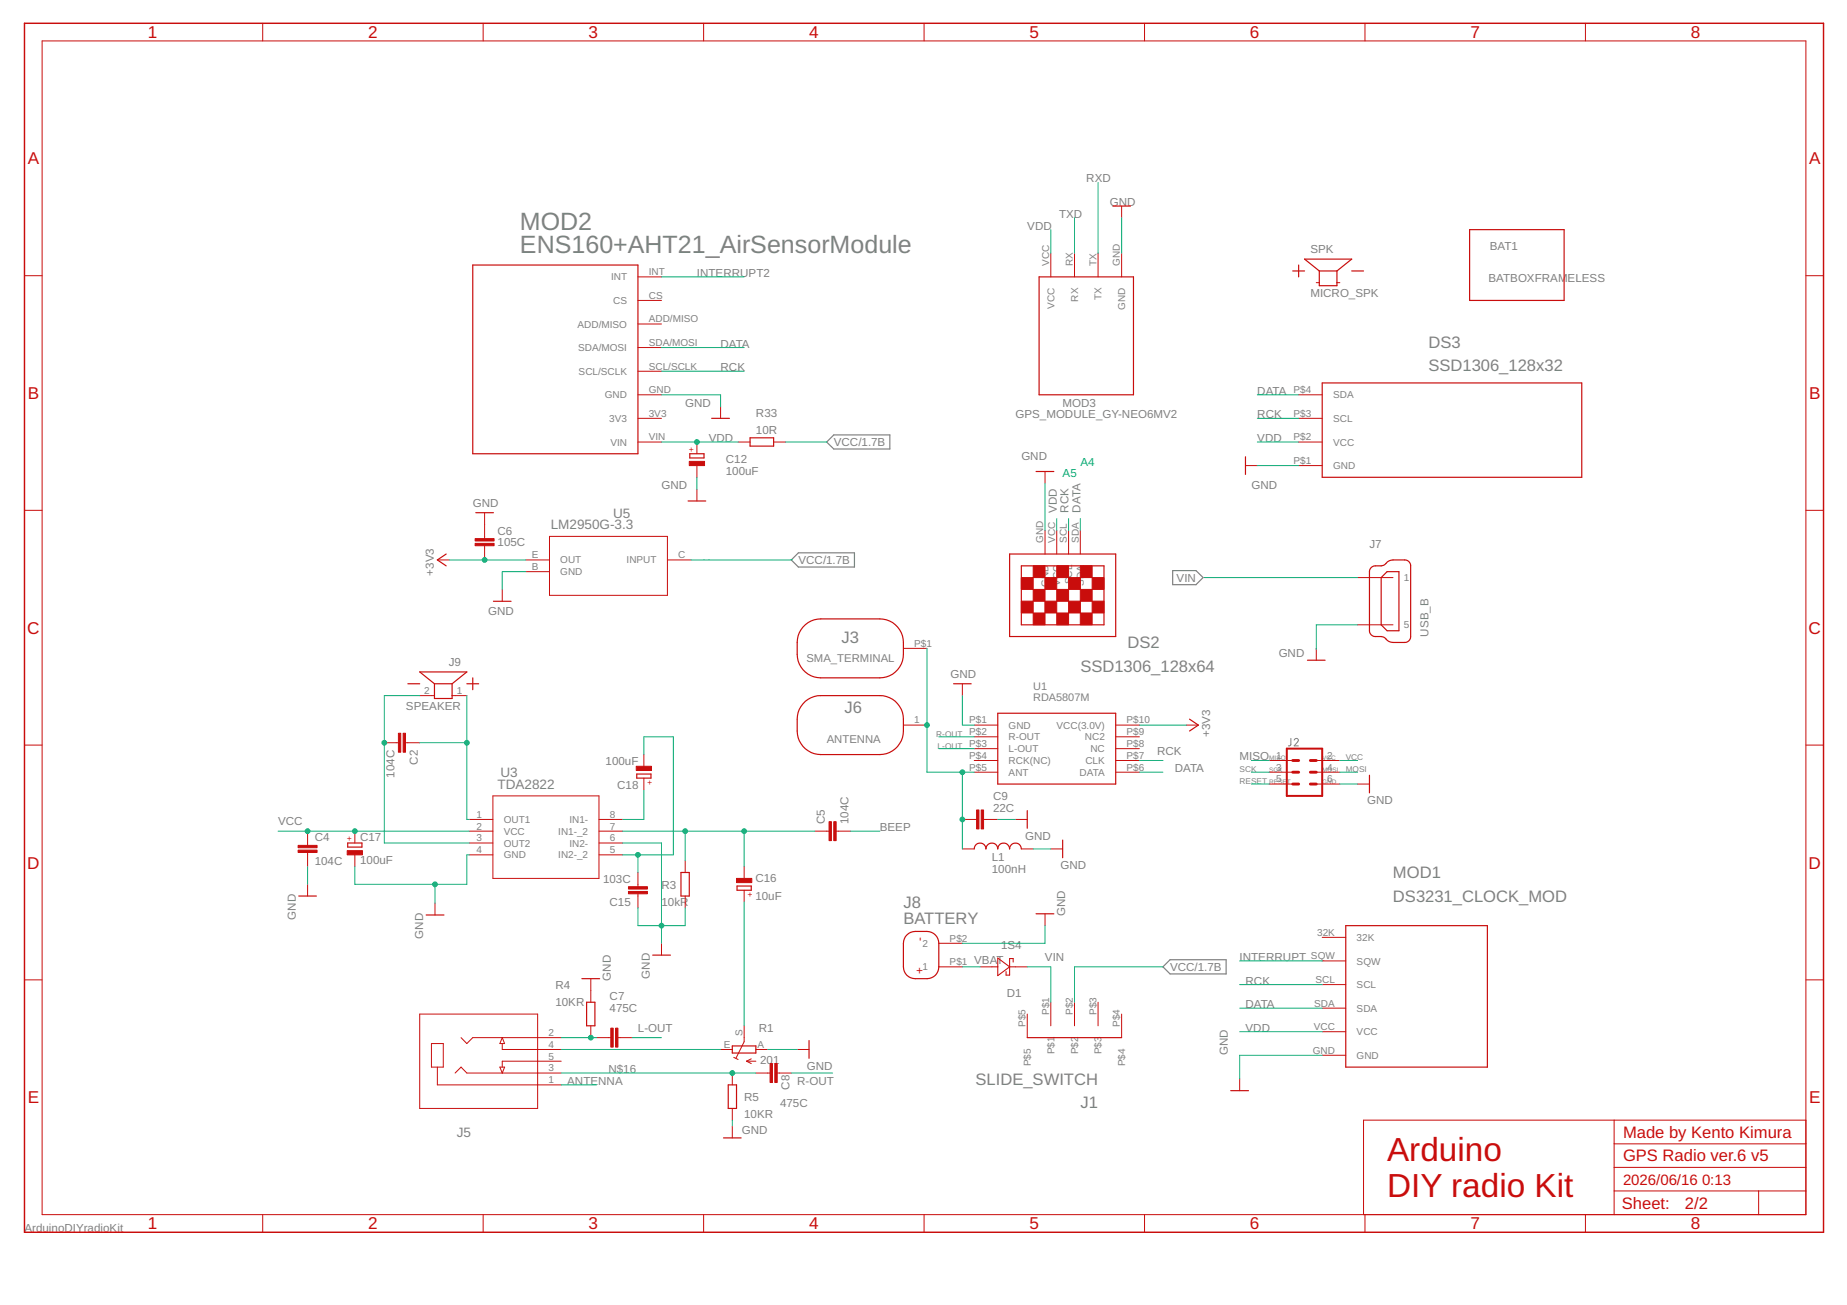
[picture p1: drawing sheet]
<svg xmlns="http://www.w3.org/2000/svg" width="297mm" height="210mm" viewBox="0 0 297 210" stroke-linecap="round" stroke-linejoin="round" font-family="sans-serif">
<path d="M207.6 118.8v1l-.4 .2M208.1 119a.33 .33 0 0 1 .5-.2 .33 .33 0 0 1 .1 .5l-.6 .7h.7" fill="none" stroke="#808080" stroke-width=".16"/>
<path d="M134.1 70h9v2.2h-9l-1.2-1.1zM127.3 90.1l1.1-1.2h9v2.3h-9zM188.6 91.8h3.7l1.2 1.1-1.2 1.1h-3.7zM187 155.5l1.2-1.1h9v2.3h-9z" fill="none" stroke="#808080" stroke-width=".19"/>
<g fill="none" stroke="#c90d0c" stroke-width=".16">
<path d="M6.8 6.6h283.6v188.8h-283.6zM42.2 3.7v2.9M77.7 3.7v2.9M113.2 3.7v2.9M148.6 3.7v2.9M184.1 3.7v2.9M219.5 3.7v2.9M255 3.7v2.9M180.4 33.1v1.9M3.9 44.3h2.9M102.6 44.5h3.8M102.6 48.3h3.8"/>
<path d="M102.6 52.1h3.8M102.6 55.9h3.8M102.6 59.7h3.8M169 40.7v3.8M172.8 40.7v3.8M176.6 40.7v3.8M180.4 40.7v3.8M211.7 45.5h.5M215 45.5h.5M290.4 44.3h2.9M102.6 71.1h3.8M102.6 67.3h3.8"/>
<path d="M102.6 63.5h3.8M112.1 71.1v1.9M112.1 74.9v1.9M112.1 78.7v1.9M115.9 65.4v1.9M118.7 71.1h1.9M124.4 71.1h1.9M168.1 75.8v1.9M200.3 74.9h1.9M208.9 74.9h3.7M208.9 71.1h3.7M208.9 67.3h3.7"/>
<path d="M208.9 63.5h3.7M3.9 82.1h2.9M70.3 90.1h1.9M77.9 82.5v4.2M77.9 87.8v2.3M80.8 94.8v1.9M84.6 90.1h3.8M84.6 91.9h3.8M88.4 86.3h18.9v9.5h-18.9zM107.3 90.1h3.8M168.1 85.3v3.8M169.9 85.3v3.8"/>
<path d="M171.9 85.3v3.8M173.7 85.3v3.8M218.3 92.9h5.7M290.4 82.1h2.9M3.9 119.8h2.9M61.8 119.5h2.3M65.2 119.5h2.3M67.5 111.9h2.4M72.7 111.9h2.4M145.3 116.6h3.8M145.3 104.3h3.8M154.8 110v1.9"/>
<path d="M156.7 116.6h3.8M156.7 118.5h3.8M179.4 116.6h3.8M179.4 118.5h3.8M190.8 116.6h1.9M211.7 104.3v1.9M218.3 100.5h5.7M290.4 119.8h2.9M49.5 133.7v2.3M49.5 137.1v2.3M57.1 133.7v1.9M57.1 137.5v1.9"/>
<path d="M75.5 131.8h3.8M75.5 133.7h3.8M75.5 135.6h3.8M75.5 137.5h3.8M79.3 128h17v13.3h-17zM96.3 131.8h3.8M96.3 133.7h3.8M96.3 135.6h3.8M96.3 137.5h3.8M103.5 121.4v1.9M103.5 125.2v1.9M110.2 138.5v1.8"/>
<path d="M119.7 139.4v1.9M131.1 133.7h2.2M134.5 133.7h2.3M154.8 131.8h2.3M154.8 136.5h1.9M156.7 122.3h3.8M156.7 124.2h3.8M156.7 120.4h3.8M158.2 131.8h2.3M163.3 131.8h1.9M164.3 136.5h1.9M169 136.5h1.9"/>
<path d="M179.4 122.3h3.8M179.4 124.2h3.8M179.4 120.4h3.8M204.1 122.3h3.8M204.1 124.2h3.8M204.1 126.1h3.8M211.7 122.3h3.8M211.7 124.2h3.8M211.7 126.1h3.8M218.3 126.1h1.9M3.9 157.6h2.9M49.5 142.2v1.9"/>
<path d="M70 145.3v1.9M95 157.4v3.8M102.6 140.3v2.3M102.6 143.8v2.2M106.4 151.7v1.9M110.2 144.1v1.9M119.7 143.2v1.9M151 155.5h3.8M151 151.7h3.8M157.6 155.5h1.9M163.3 155.5h1.9M168.1 147v1.9"/>
<path d="M212.6 150.8h3.8M212.6 154.6h3.8M212.6 158.4h3.8M290.4 157.6h2.9M67.5 163.1h19v15.2h-19zM69.4 167.9h1.9v3.7h-1.9zM70.3 171.6v2.9h20M73.2 172.6l.9-1 1 1h15.2M74.1 166.9l1 1 .9-1h14.3M80.4 171.6h.8l-.4 1zM80.8 167.9v.9h9.5M80.8 166.9l.4 1h-.8z"/>
<path d="M90.3 170.7h-9.5v.9M95 165v1.9M95.9 166.9h2.3M99.4 166.9h2.2M115.9 168.8h1.9M117.8 172.6v1.9M117.8 178.3v1.9M118 170.1l.7 .3M119.7 165v2.6l-1.3 2.6M120.1 170.7h1.5M120.1 170.7l.7 .4M120.8 170.3l-.7 .4"/>
<path d="M121.6 168.8h1.9M121.6 172.6h2.2M125 172.6h2.3M128.2 168.8h1.9M165.2 163.1v3.8M169 161.2v3.8M172.8 161.2v3.8M176.6 161.2v3.8M180.4 163.1v3.8M199.4 173.5v1.9M212.6 162.2h3.8M212.6 165.9h3.8"/>
<path d="M212.6 169.7h3.8M42.2 195.4v2.8M77.7 195.4v2.8M113.2 195.4v2.8M117.8 181.1v1.9M148.6 195.4v2.8M184.1 195.4v2.8M219.5 195.4v2.8M255 195.4v2.8M259.6 191.6h30.8M259.6 180.2v15.2M259.6 187.8h30.8"/>
<path d="M259.6 184h30.8M282.8 191.6v3.8M290.4 180.2h-71.1v15.2"/>
</g>
<path d="M3.9 3.7h289.4v194.5h-289.4z" fill="none" stroke="#c90d0c" stroke-width=".23"/>
<path d="M207.9 126.1h1M207.9 124.2h1M207.9 122.3h1M210.7 126.1h1M210.7 124.2h1M210.7 122.3h1" fill="none" stroke="#c90d0c" stroke-width=".47"/>
<path d="M206.9 120.4h5.7v7.6h-5.7z" fill="none" stroke="#c90d0c" stroke-width=".32"/>
<g fill="none" stroke="#c90d0c" stroke-width=".19">
<path d="M179 33.1h2.8M236.3 36.9h15.2v11.4h-15.2zM76 42.6h26.6v30.4h-26.6zM167.1 44.5h15.2v19h-15.2zM207.9 43.6h1.9M208.9 42.6v1.9M212.2 43.6v2.4h2.8v-2.4M212.2 43.6h2.8M212.2 43.6l-2.4-1.9h7.6l-2.4 1.9M217.4 43.6h1.9M110.9 73h2.3v.7h-2.3zM114.4 67.3h2.9"/>
<path d="M120.6 70.4h3.8v1.4h-3.8zM166.6 75.8h2.9M200.3 73.5v2.8M212.6 61.6h41.8v15.2h-41.8zM71.8 89.1l-1.5 1 1.5 .9M76.5 82.5h2.9M79.4 96.7h2.8M110.7 80.6h2.8M162.4 89.1h17v13.3h-17zM164.3 91h13.2v9.5h-13.2zM220.5 91.3l.7-.3a2 2 0 0 0 1.5-.2l.2-.2a1.42 1.42 0 0 1 1.1-.5h1.9a.94 .94 0 0 1 1 .9v11.4a.94 .94 0 0 1-1 .9h-1.9a2.13 2.13 0 0 1-1.5-.8l-1.3-.1a.94 .94 0 0 1-1-.9v-9.6zM223.1 91.9h1.9v9.6h-1.9l-1-1v-7.6z"/>
<path d="M65.6 110h1.9M69.9 110h2.8M69.9 110v2.4h2.8v-2.4M69.9 110l-2.4-1.9h7.6l-2.4 1.9M75.1 110h1.9M76 109v1.9M129.1 100.9a3.7 3.7 0 0 1 2.9-1.4h9.5a3.8 3.8 0 0 1 3.8 3.8 6 6 0 0 1-.6 4 3.7 3.7 0 0 1-3.2 1.7h-9.5a3.8 3.8 0 0 1-3.8-3.8 6 6 0 0 1 .6-3.9zM129.5 112.8a3.9 3.9 0 0 1 2.5-.9h9.5a3.8 3.8 0 0 1 3.8 3.8 5.9 5.9 0 0 1-.6 3.9 3.8 3.8 0 0 1-3.2 1.8h-9.5a3.8 3.8 0 0 1-3.8-3.8 5.9 5.9 0 0 1 .6-4zM153.4 110h2.8M160.5 114.7h18.9v11.4h-18.9zM191.3 115.7l1.4 .9-1.4 1M210.3 106.2h2.8"/>
<path d="M55.9 135.6h2.3v.6h-2.3zM102.4 124.5h2.3v.7h-2.3zM156.7 136.5a.94 .94 0 0 1 .9-.9 .94 .94 0 0 1 1 .9 .95 .95 0 0 1 .9-.9 .95 .95 0 0 1 1 .9 .95 .95 0 0 1 .9-.9 .95 .95 0 0 1 1 .9 .94 .94 0 0 1 .9-.9 .94 .94 0 0 1 1 .9M165.2 130.4v2.8M170.9 135.1v2.9M220.2 124.7v2.8M48 144.1h2.9M68.5 147.2h2.9M93.6 157.4h2.8M105 153.6h2.8M109.5 140.3h1.3v3.8h-1.3zM118.5 142.5h2.3v.7h-2.3z"/>
<path d="M145.8 150.4a1.86 1.86 0 0 1 1.4-.6h1.9a1.92 1.92 0 0 1 1.9 1.9v3.8a1.88 1.88 0 0 1-1.9 1.9h-1.9a1.88 1.88 0 0 1-1.9-1.9v-3.8a1.96 1.96 0 0 1 .5-1.3zM166.6 147h2.9M216.4 148.9h22.8v22.7h-22.8zM94.3 161.2h1.4v3.8h-1.4zM117.1 174.5h1.3v3.8h-1.3zM117.8 168.2h3.8v1.2h-3.8zM130.1 167.4v2.8M165.2 166.9h15.2M197.9 175.4h2.9M116.4 183h2.8"/>
</g>
<g fill="#c90d0c" stroke="#c90d0c" stroke-width=".16">
<path d="M76.4 87.4h3.1v.4h-3.1z"/>
<path d="M76.4 86.6h3.1v.4h-3.1z"/>
<path d="M171.9 96.7h1.9v1.9h-1.9z"/>
<path d="M173.7 94.8h1.9v1.9h-1.9z"/>
<path d="M175.6 92.9h1.9v1.9h-1.9z"/>
<path d="M169.9 98.6h2v1.9h-2z"/>
<path d="M171.9 92.9h1.9v1.9h-1.9z"/>
<path d="M168 92.9h1.9v1.9h-1.9z"/>
<path d="M164.3 92.9h1.9v1.9h-1.9z"/>
<path d="M166.2 94.8h1.9v1.9h-1.9z"/>
<path d="M169.9 94.8h2v1.9h-2z"/>
<path d="M164.3 96.7h1.9v1.9h-1.9z"/>
<path d="M168 96.7h1.9v1.9h-1.9z"/>
<path d="M175.6 96.7h1.9v1.9h-1.9z"/>
<path d="M166.2 98.6h1.9v1.9h-1.9z"/>
<path d="M173.7 98.6h1.9v1.9h-1.9z"/>
<path d="M166.2 91h1.9v1.9h-1.9z"/>
<path d="M169.9 91h2v1.9h-2z"/>
<path d="M173.7 91h1.9v1.9h-1.9z"/>
<path d="M99 165.4h.4v3h-.4z"/>
<path d="M98.2 165.4h.4v3h-.4z"/>
<path d="M124.6 171.1h.4v3h-.4z"/>
<path d="M123.8 171.1h.4v3h-.4z"/>
<path d="M64.1 117.9h.4v3.1h-.4z"/>
<path d="M64.8 117.9h.4v3.1h-.4z"/>
<path d="M55.8 136.8h2.5v.7h-2.5z"/>
<path d="M102.3 123.3h2.5v.6h-2.5z"/>
<path d="M101.1 142.6h3v.4h-3z"/>
<path d="M101.1 143.4h3v.4h-3z"/>
<path d="M118.4 141.3h2.5v.7h-2.5z"/>
<path d="M157.8 130.3h.4v3h-.4z"/>
<path d="M157.1 130.3h.3v3h-.3z"/>
<path d="M47.9 136.7h3.1v.4h-3.1z"/>
<path d="M47.9 136h3.1v.4h-3.1z"/>
<path d="M134.1 132.2h.4v3h-.4z"/>
<path d="M133.3 132.2h.4v3h-.4z"/>
<path d="M110.8 74.2h2.5v.7h-2.5z"/>
</g>
<path d="M159.5 155.5h1M160.5 154.1l1.9 1.4-1.9 1.4zM162.4 155.5h.9M162.9 154.7v-.5h-.5v2.6h-.6v-.5" fill="none" stroke="#c90d0c" stroke-width=".17"/>
<g fill="none" stroke="#0dab76" stroke-width=".16">
<path d="M169 36.9v3.8M172.8 35v5.7M176.6 29.4v11.3M180.4 35v5.7M106.4 55.9h13.3M106.4 59.7h13.3M106.4 44.5h13.3M106.4 63.5h9.5v1.9M106.4 71.1h12.3M112.1 76.8v1.9M126.3 71.1h6.6M168.1 77.7v7.6"/>
<path d="M202.2 63.5h6.7M202.2 74.9h6.7M202.2 71.1h6.7M202.2 67.3h6.7M72.2 90.1h12.4M84.6 91.9h-3.8v2.9M111.1 90.1h16.3M169.9 83.4v1.9M171.9 83.4v1.9M173.7 83.4v1.9M193.7 92.9h24.6M67.5 111.9h-5.7v23.7h13.7"/>
<path d="M67.5 119.5h7.6M75.1 111.9v19.9h.4M149.1 104.3v19.9h7.6M151 118.5h5.7M154.8 111.9v4.7h1.9M183.2 116.6h7.6M218.3 100.5h-6.6v4M44.7 133.7h30.8M49.5 139.4v2.8M75.5 137.5h-.4v4.7h-18v-2.8M100.1 135.6h6.3v16.1M100.1 133.7h31"/>
<path d="M102.6 137.5v2.8M103.5 127.1v4.7h-3.4M103.5 121.4v-2.9h4.8v19h-8.2M110.2 133.7v4.8M119.7 133.7v5.7M136.8 133.7h4.7M151 120.4h5.7M154.8 124.2v12.3M160.5 131.8h2.8M166.2 136.5h2.8M183.2 124.2h3.8M183.2 122.3h3.8"/>
<path d="M201.3 124.2h2.8M201.3 122.3h2.8M201.3 126.1h2.8M215.5 124.2h2.8M215.5 122.3h2.8M215.5 126.1h2.8M70 142.2v3.1M102.6 146v2.9h7.6v-2.9M119.7 145.1v19.9M154.8 155.5h2.8M165.2 155.5h3.8v5.7M168.1 148.9v2.8h-13.3"/>
<path d="M187 155.5h-14.2v5.7M199.4 158.4h13.2M199.4 154.6h13.2M90.3 168.8h25.6M90.3 166.9h5.6M90.3 172.6h31.3M90.3 174.5h5.6M101.6 166.9h4.8M123.5 168.8h4.7M127.3 172.6h6.6M199.4 162.2h13.2M199.4 165.9h13.2"/>
<path d="M212.6 169.7h-13.2v3.8M117.8 180.2v.9"/>
</g>
<g fill="#0dab76" stroke="#0dab76" stroke-width=".16">
<circle cx="106.4" cy="148.9" r=".38"/>
<circle cx="70" cy="142.2" r=".38"/>
<circle cx="57.1" cy="133.7" r=".38"/>
<circle cx="49.5" cy="133.7" r=".38"/>
<circle cx="154.8" cy="131.8" r=".38"/>
<circle cx="154.8" cy="124.2" r=".38"/>
<circle cx="149.1" cy="116.6" r=".38"/>
<circle cx="117.8" cy="172.6" r=".38"/>
<circle cx="95" cy="166.9" r=".38"/>
<circle cx="75.1" cy="119.5" r=".38"/>
<circle cx="102.6" cy="137.5" r=".38"/>
<circle cx="110.2" cy="133.7" r=".38"/>
<circle cx="119.7" cy="133.7" r=".38"/>
<circle cx="77.9" cy="90.1" r=".38"/>
<circle cx="61.8" cy="119.5" r=".38"/>
<circle cx="112.1" cy="71.1" r=".38"/>
</g>
<g font-size="5.4" fill="#c90d0c">
<text x="223.1" y="186.8">Arduino</text>
<text x="223.1" y="192.5">DIY radio Kit</text>
</g>
<g font-size="4" fill="#808080">
<text x="83.6" y="40.7">ENS160+AHT21_AirSensorModule</text>
<text x="83.6" y="36.9">MOD2</text>
</g>
<g font-size="2.8" fill="#c90d0c">
<text x="23.7" y="6.1">1</text>
<text x="59.2" y="6.1">2</text>
<text x="94.7" y="6.1">3</text>
<text x="130.1" y="6.1">4</text>
<text x="165.6" y="6.1">5</text>
<text x="201" y="6.1">6</text>
<text x="236.5" y="6.1">7</text>
<text x="271.9" y="6.1">8</text>
<text x="4.4" y="26.4">A</text>
<text x="290.9" y="26.4">A</text>
<text x="4.4" y="64.2">B</text>
<text x="290.9" y="64.2">B</text>
<text x="4.4" y="101.9">C</text>
<text x="290.9" y="101.9">C</text>
<text x="4.4" y="139.7">D</text>
<text x="290.9" y="139.7">D</text>
<text x="4.4" y="177.5">E</text>
<text x="290.9" y="177.5">E</text>
<text x="23.7" y="197.8">1</text>
<text x="59.2" y="197.8">2</text>
<text x="94.7" y="197.8">3</text>
<text x="130.1" y="197.8">4</text>
<text x="165.6" y="197.8">5</text>
<text x="201" y="197.8">6</text>
<text x="236.5" y="197.8">7</text>
<text x="271.9" y="197.8">8</text>
</g>
<g font-size="2.7" fill="#808080">
<text x="229.7" y="59.7">SSD1306_128x32</text>
<text x="229.7" y="55.9">DS3</text>
<text x="135.4" y="103.3">J3</text>
<text x="181.3" y="104.3">DS2</text>
<text x="173.7" y="108.1">SSD1306_128x64</text>
<text x="135.8" y="114.7">J6</text>
<text x="224" y="141.3">MOD1</text>
<text x="145.3" y="146">J8</text>
<text x="145.3" y="148.7">BATTERY</text>
<text x="224" y="145.1">DS3231_CLOCK_MOD</text>
<text x="156.9" y="174.5">SLIDE_SWITCH</text>
<text x="173.8" y="178.3">J1</text>
</g>
<g font-size="2.7" fill="#c90d0c">
<text x="261" y="183">Made by Kento Kimura</text>
<text x="261" y="186.8">GPS Radio ver.6 v5</text>
<text x="260.8" y="194.5">Sheet:</text>
<text x="271" y="194.4">2/2</text>
</g>
<g font-size="2.4" fill="#c90d0c">
<text x="261" y="190.6">2026/06/16</text>
<text x="273.7" y="190.6">0:13</text>
</g>
<g font-size="2.2" fill="#808080">
<text x="98.6" y="83.2">U5</text>
<text x="88.6" y="85.1">LM2950G-3.3</text>
<text x="80.5" y="125">U3</text>
<text x="80" y="126.9">TDA2822</text>
<text x="73.5" y="182.8">J5</text>
</g>
<g font-size="1.9" fill="#808080">
<text x="174.7" y="29.3">RXD</text>
<text x="170.3" y="35">TXD</text>
<text x="178.5" y="33.1">GND</text>
<text x="165.2" y="36.9">VDD</text>
<text x="210.7" y="40.7">SPK</text>
<text x="239.6" y="40.2">BAT1</text>
<text x="112.1" y="44.5">INTERRUPT2</text>
<text x="210.7" y="47.8">MICRO_SPK</text>
<text x="239.4" y="45.3">BATBOXFRAMELESS</text>
<text x="115.9" y="55.9">DATA</text>
<text x="115.9" y="59.7">RCK</text>
<text x="110.2" y="65.4">GND</text>
<text x="170.9" y="65.4">MOD3</text>
<text x="202.2" y="63.5">DATA</text>
<text x="114" y="71.1">VDD</text>
<text x="121.6" y="69.8">10R</text>
<text x="121.6" y="67.1">R33</text>
<text x="134.1" y="71.8">VCC/1.7B</text>
<text x="163.3" y="67.3">GPS_MODULE_GY-NEO6MV2</text>
<text x="202.2" y="67.3">RCK</text>
<text x="202.2" y="71.1">VDD</text>
<text x="116.7" y="76.4">100uF</text>
<text x="116.7" y="74.5">C12</text>
<text x="164.3" y="73.9">GND</text>
<text x="76" y="81.5">GND</text>
<text x="106.4" y="78.7">GND</text>
<text x="170" y="82.5" transform="rotate(-90 170 82.5)">VDD</text>
<text x="171.8" y="82.5" transform="rotate(-90 171.8 82.5)">RCK</text>
<text x="173.7" y="82.5" transform="rotate(-90 173.7 82.5)">DATA</text>
<text x="201.3" y="78.7">GND</text>
<text x="80" y="87.9">105C</text>
<text x="80" y="86">C6</text>
<text x="220.2" y="88.2">J7</text>
<text x="69.8" y="92.6" transform="rotate(-90 69.8 92.6)">+3V3</text>
<text x="128.4" y="90.7">VCC/1.7B</text>
<text x="189.2" y="93.6">VIN</text>
<text x="78.5" y="99">GND</text>
<text x="72.2" y="107.1">J9</text>
<text x="205.6" y="105.6">GND</text>
<text x="229.7" y="102.4" transform="rotate(-90 229.7 102.4)">USB_B</text>
<text x="152.9" y="109">GND</text>
<text x="65.3" y="114.3">SPEAKER</text>
<text x="194.6" y="118.5" transform="rotate(-90 194.6 118.5)">+3V3</text>
<text x="63.4" y="125.1" transform="rotate(-90 63.4 125.1)">104C</text>
<text x="67.2" y="123" transform="rotate(-90 67.2 123)">C2</text>
<text x="97.4" y="123.1">100uF</text>
<text x="186.1" y="121.4">RCK</text>
<text x="188.9" y="124.2">DATA</text>
<text x="199.4" y="122.3">MISO</text>
<text x="99.3" y="126.9">C18</text>
<text x="159.7" y="130.6">22C</text>
<text x="159.7" y="128.7">C9</text>
<text x="219.9" y="129.3">GND</text>
<text x="44.7" y="132.7">VCC</text>
<text x="50.6" y="135.3">C4</text>
<text x="57.9" y="135.2">C17</text>
<text x="132.7" y="132.6" transform="rotate(-90 132.7 132.6)">C5</text>
<text x="136.5" y="132.6" transform="rotate(-90 136.5 132.6)">104C</text>
<text x="141.5" y="133.7">BEEP</text>
<text x="164.9" y="135">GND</text>
<text x="50.6" y="139.1">104C</text>
<text x="57.9" y="139">100uF</text>
<text x="97" y="142">103C</text>
<text x="106.4" y="143">R3</text>
<text x="121.5" y="141.9">C16</text>
<text x="159.5" y="140.3">100nH</text>
<text x="159.5" y="138.4">L1</text>
<text x="170.5" y="139.8">GND</text>
<text x="47.6" y="147.9" transform="rotate(-90 47.6 147.9)">GND</text>
<text x="98" y="145.8">C15</text>
<text x="106.4" y="145.7">10kR</text>
<text x="121.5" y="144.7">10uF</text>
<text x="171.3" y="147.3" transform="rotate(-90 171.3 147.3)">GND</text>
<text x="68.1" y="151" transform="rotate(-90 68.1 151)">GND</text>
<text x="156.7" y="155">VBAT</text>
<text x="161" y="152.7">1S4</text>
<text x="168.1" y="154.6">VIN</text>
<text x="199.4" y="154.6">INTERRUPT</text>
<text x="89.3" y="161.8">10KR</text>
<text x="89.3" y="159.1">R4</text>
<text x="98" y="160.9">C7</text>
<text x="98.2" y="157.8" transform="rotate(-90 98.2 157.8)">GND</text>
<text x="104.5" y="157.4" transform="rotate(-90 104.5 157.4)">GND</text>
<text x="161.9" y="160.3">D1</text>
<text x="188.2" y="156.2">VCC/1.7B</text>
<text x="200.3" y="158.4">RCK</text>
<text x="98" y="162.8">475C</text>
<text x="102.6" y="166">L-OUT</text>
<text x="122" y="166.1">R1</text>
<text x="200.3" y="162.2">DATA</text>
<text x="200.3" y="166">VDD</text>
<text x="97.9" y="172.6">N$16</text>
<text x="122.3" y="171.1">20</text>
<text x="124.3" y="171.1">1</text>
<text x="129.8" y="172">GND</text>
<text x="197.5" y="169.7" transform="rotate(-90 197.5 169.7)">GND</text>
<text x="91.2" y="174.5">ANTENNA</text>
<text x="119.7" y="179.8">10KR</text>
<text x="119.7" y="177.2">R5</text>
<text x="125.5" y="178">475C</text>
<text x="127" y="175.2" transform="rotate(-90 127 175.2)">C8</text>
<text x="128.2" y="174.5">R-OUT</text>
<text x="119.3" y="182.5">GND</text>
<text x="3.9" y="198.2">ArduinoDIYradioKit</text>
</g>
<g font-size="1.9" fill="#0dab76">
<text x="170.9" y="76.8">A5</text>
<text x="173.7" y="74.9">A4</text>
</g>
<g font-size="1.9" fill="#c90d0c">
<text x="148.5" y="151.4" transform="rotate(-90 148.5 151.4)">-</text>
<text x="148.5" y="156.6" transform="rotate(-90 148.5 156.6)">+</text>
</g>
<g font-size="1.8" fill="#808080">
<text x="129.7" y="106.5">SMA_TERMINAL</text>
<text x="166.2" y="112.8">RDA5807M</text>
<text x="166.2" y="110.9">U1</text>
<text x="133" y="119.5">ANTENNA</text>
</g>
<g font-size="1.6" fill="#808080">
<text x="98.3" y="45.1">INT</text>
<text x="104.3" y="44.3">INT</text>
<text x="168.7" y="42.8" transform="rotate(-90 168.7 42.8)">VCC</text>
<text x="172.5" y="42.8" transform="rotate(-90 172.5 42.8)">RX</text>
<text x="176.3" y="42.8" transform="rotate(-90 176.3 42.8)">TX</text>
<text x="180.1" y="42.8" transform="rotate(-90 180.1 42.8)">GND</text>
<text x="92.9" y="52.7">ADD/MISO</text>
<text x="98.6" y="48.9">CS</text>
<text x="104.3" y="48.1">CS</text>
<text x="104.3" y="51.9">ADD/MISO</text>
<text x="169.6" y="49.7" transform="rotate(-90 169.6 49.7)">VCC</text>
<text x="173.4" y="48.5" transform="rotate(-90 173.4 48.5)">RX</text>
<text x="177.2" y="48.3" transform="rotate(-90 177.2 48.3)">TX</text>
<text x="181" y="49.8" transform="rotate(-90 181 49.8)">GND</text>
<text x="93" y="56.5">SDA/MOSI</text>
<text x="104.3" y="55.6">SDA/MOSI</text>
<text x="104.3" y="59.4">SCL/SCLK</text>
<text x="93.1" y="60.3">SCL/SCLK</text>
<text x="97.3" y="64.1">GND</text>
<text x="104.3" y="63.2">GND</text>
<text x="208" y="63.2">P$4</text>
<text x="214.4" y="64.1">SDA</text>
<text x="98" y="67.9">3V3</text>
<text x="98.2" y="71.7">VIN</text>
<text x="104.3" y="67">3V3</text>
<text x="104.3" y="70.8">VIN</text>
<text x="208" y="70.8">P$2</text>
<text x="208" y="67">P$3</text>
<text x="214.4" y="71.7">VCC</text>
<text x="214.4" y="67.9">SCL</text>
<text x="208" y="74.6">P$1</text>
<text x="214.4" y="75.5">GND</text>
<text x="85.5" y="89.8">E</text>
<text x="109.1" y="89.8">C</text>
<text x="167.8" y="87.4" transform="rotate(-90 167.8 87.4)">GND</text>
<text x="169.7" y="87.4" transform="rotate(-90 169.7 87.4)">VCC</text>
<text x="171.6" y="87.4" transform="rotate(-90 171.6 87.4)">SCL</text>
<text x="173.5" y="87.4" transform="rotate(-90 173.5 87.4)">SDA</text>
<text x="85.5" y="91.7">B</text>
<text x="90.1" y="92.5">GND</text>
<text x="90.1" y="90.6">OUT</text>
<text x="100.8" y="90.6">INPUT</text>
<text x="168.6" y="94.4" transform="rotate(-90 168.6 94.4)">GND</text>
<text x="170.5" y="94.3" transform="rotate(-90 170.5 94.3)">VCC</text>
<text x="172.4" y="94" transform="rotate(-90 172.4 94)">SCL</text>
<text x="174.3" y="94.2" transform="rotate(-90 174.3 94.2)">SDA</text>
<text x="225.8" y="93.5">1</text>
<text x="225.8" y="101.1">5</text>
<text x="147" y="104">P$1</text>
<text x="68.2" y="111.6">2</text>
<text x="73.5" y="111.6">1</text>
<text x="147" y="116.4">1</text>
<text x="155.9" y="116.4">P$1</text>
<text x="155.9" y="118.3">P$2</text>
<text x="162.2" y="117.2">GND</text>
<text x="162.2" y="119.1">R-OUT</text>
<text x="169.9" y="117.2">VCC(3.0V)</text>
<text x="174.5" y="119.1">NC2</text>
<text x="181.2" y="118.3">P$9</text>
<text x="181.2" y="116.4">P$10</text>
<text x="155.9" y="120.2">P$3</text>
<text x="155.9" y="122">P$4</text>
<text x="155.9" y="123.9">P$5</text>
<text x="162.2" y="121">L-OUT</text>
<text x="162.2" y="122.9">RCK(NC)</text>
<text x="162.2" y="124.8">ANT</text>
<text x="173.6" y="124.8">DATA</text>
<text x="174.6" y="122.9">CLK</text>
<text x="175.4" y="121">NC</text>
<text x="181.2" y="123.9">P$6</text>
<text x="181.2" y="122">P$7</text>
<text x="181.2" y="120.2">P$8</text>
<text x="205.3" y="122">1</text>
<text x="205.3" y="123.9">3</text>
<text x="205.3" y="125.8">5</text>
<text x="213.4" y="125.8">6</text>
<text x="213.4" y="123.9">4</text>
<text x="213.4" y="122">2</text>
<text x="76.6" y="131.5">1</text>
<text x="98.1" y="131.5">8</text>
<text x="76.6" y="133.4">2</text>
<text x="76.6" y="135.3">3</text>
<text x="76.6" y="137.2">4</text>
<text x="81" y="132.4">OUT1</text>
<text x="81" y="134.3">VCC</text>
<text x="81" y="136.2">OUT2</text>
<text x="89.8" y="134.3">IN1-_2</text>
<text x="91.6" y="136.2">IN2-</text>
<text x="91.6" y="132.4">IN1-</text>
<text x="98.1" y="137.2">5</text>
<text x="98.1" y="135.3">6</text>
<text x="98.1" y="133.4">7</text>
<text x="81" y="138.1">GND</text>
<text x="89.8" y="138.1">IN2-_2</text>
<text x="148.3" y="152.3">2</text>
<text x="152.7" y="155.3">P$1</text>
<text x="152.7" y="151.5">P$2</text>
<text x="210.8" y="154.3">SQW</text>
<text x="211.8" y="150.5">32K</text>
<text x="218.2" y="151.3">32K</text>
<text x="218.2" y="155.1">SQW</text>
<text x="148.3" y="156.1">1</text>
<text x="211.4" y="161.9">SDA</text>
<text x="211.6" y="158.1">SCL</text>
<text x="218.2" y="158.9">SCL</text>
<text x="88.2" y="166.6">2</text>
<text x="119.4" y="166.6" transform="rotate(-90 119.4 166.6)">S</text>
<text x="164.9" y="165.2" transform="rotate(-90 164.9 165.2)">P$5</text>
<text x="168.7" y="163.3" transform="rotate(-90 168.7 163.3)">P$1</text>
<text x="172.5" y="163.3" transform="rotate(-90 172.5 163.3)">P$2</text>
<text x="176.3" y="163.3" transform="rotate(-90 176.3 163.3)">P$3</text>
<text x="180.1" y="165.2" transform="rotate(-90 180.1 165.2)">P$4</text>
<text x="211.3" y="165.7">VCC</text>
<text x="218.2" y="162.7">SDA</text>
<text x="218.2" y="166.5">VCC</text>
<text x="88.2" y="172.3">3</text>
<text x="88.2" y="168.5">4</text>
<text x="88.2" y="170.4">5</text>
<text x="116.4" y="168.5">E</text>
<text x="121.8" y="168.5">A</text>
<text x="165.8" y="171.5" transform="rotate(-90 165.8 171.5)">P$5</text>
<text x="169.6" y="169.6" transform="rotate(-90 169.6 169.6)">P$1</text>
<text x="173.4" y="169.6" transform="rotate(-90 173.4 169.6)">P$2</text>
<text x="177.2" y="169.6" transform="rotate(-90 177.2 169.6)">P$3</text>
<text x="181" y="171.5" transform="rotate(-90 181 171.5)">P$4</text>
<text x="211.1" y="169.5">GND</text>
<text x="218.2" y="170.3">GND</text>
<text x="88.2" y="174.2">1</text>
</g>
<g font-size="1.3" fill="#c90d0c">
<text x="111.6" y="72.7" transform="rotate(-90 111.6 72.7)">+</text>
<text x="104.9" y="126.2" transform="rotate(-90 104.9 126.2)">+</text>
<text x="56.6" y="135.3" transform="rotate(-90 56.6 135.3)">+</text>
<text x="121.1" y="144.3" transform="rotate(-90 121.1 144.3)">+</text>
</g>
<g font-size="1.3" fill="#808080">
<text x="150.6" y="118.5">R-OUT</text>
<text x="150.8" y="120.4">L-OUT</text>
<text x="199.4" y="124.2">SCK</text>
<text x="216.4" y="124.2">MOSI</text>
<text x="216.4" y="122.3">VCC</text>
<text x="199.4" y="126.1">RESET</text>
</g>
<g font-size="1" fill="#808080">
<text x="204.1" y="122.3">MISO</text>
<text x="204.1" y="124.2">SCK</text>
<text x="212.6" y="124.2">MOSI</text>
<text x="212.6" y="122.3">VCC</text>
<text x="204.1" y="126.1">RESET</text>
<text x="212.6" y="126.1">GND</text>
</g>
</svg>
